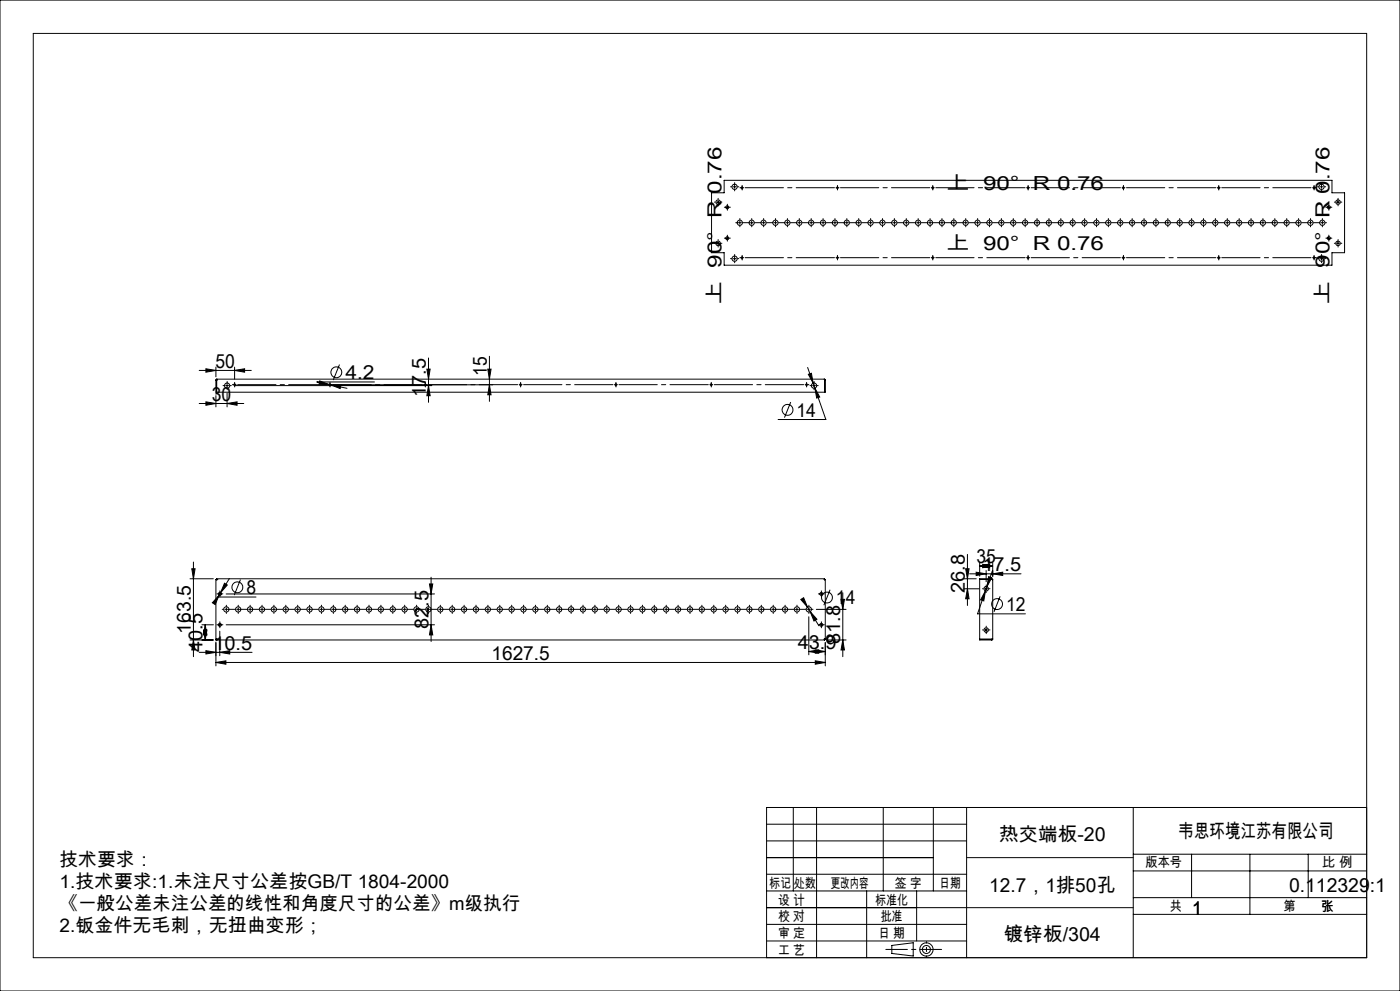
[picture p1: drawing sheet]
<svg xmlns="http://www.w3.org/2000/svg" width="420mm" height="297mm" viewBox="0 0 420 297" stroke-linecap="round" stroke-linejoin="round" font-family="sans-serif">
<g fill="none" stroke="#000" stroke-width=".3">
<path d="M0 0h420v297h-420zM213.5 57.8h3.7v-3.8h182.4v3.8h3.8v17.9h-3.8v3.8h-182.4v-3.8h-3.7zM219.9 56h.9M220.4 55.6v.8M365.2 56.3h.9M365.6 55.8v.9M396 56h.9M396.5 55.6v.8M215 72.9h.9M215 60.6h.9M215.4 60.1v.9M215.4 72.5v.9"/>
<path d="M217.7 71.4h1M217.7 62.1h1M218.2 61.7v.9M218.2 70.9v1M219.9 77.5h.9M220.4 77.1v.9M225.1 66.8h.9M225.5 66.3v.9M365.2 77.3h.9M365.6 76.8v.9M396 77.5h.9M396.5 77.1v.9"/>
<path d="M398.2 71.4h.9M398.2 62.1h.9M398.6 61.7v.9M398.6 70.9v1M401 72.9h.8M401 60.6h.8M401.4 60.1v.9M401.4 72.5v.9M59.8 111h15.6M61.8 110.5l3 .5-3 .5zM64.8 110v2.9M64.8 118.6v3.4"/>
<path d="M64.8 113.9v3.6h182.8v-3.6M64.8 113.9h.2M65 113.9h.1M65 113.9v3.6M65.1 113.6l-.1 .3M65.1 113.6l-.3 .3M65.1 113.6h182.2M67.7 115.6h.9M68.1 117.8v4.2M68.1 115.1v.9M70.4 115.6h59.1M70.4 111l3-.5v1z"/>
<path d="M70.4 110v3.6M95.9 114.2l2.8 1-3-.1zM98.7 115.2l.5 .2M99 114.9v.8M99.2 115.4l3 .1-.1 .9zM99.2 115.4l4.9 1M101.8 109.3l-1.8 4.6M112.3 114.5h-17.2l3.6 .7M128.1 110.6h.9l-.4 3zM128.6 115.6l.4 3h-.9zM128.6 107.3v13.3M146.3 110.6h1l-.5 3z"/>
<path d="M146.8 115.3l.5 3h-1zM146.8 106.8v13.5M147.8 115.3h-49.3M242.3 110.1l1.6 4.7M242.5 112.2l.9-.3 .5 2.9zM243.8 115.6h.9M243.9 114.8l3.9 10.9h-14.4M244.2 115.1v.9M244.5 116.3l1.4 2.7-.9 .3zM247.3 113.6l.1 .3M247.3 113.6l.3 .3M247.3 113.9h.1"/>
<path d="M247.4 113.9h.1M247.4 113.9v3.6M247.4 113.9h.2M59.8 120.9h13.3M61.8 120.4l3 .5-3 .6zM68.1 120.9l3-.5v1.1zM237.2 120.5l-1.9 4.7M57 173.5h7M57.5 170.5h1l-.5 3zM58 168.4v28.4M64.8 173.7h.3M64.8 173.7v17.9"/>
<path d="M64.8 173.7h.2M65 173.7h.1M65 173.5l.1 .2M65 173.5h182.4M65 173.5v.2M65.1 173.7h.1M65.5 178h.9M65.7 178.4l-1.1 2.8-.9-.5zM65.7 178.4l-.3 .5h11.4M65.9 177.5v1M66.2 177.6l-.5 .8M67.3 174.8l.9 .5-2 2.3z"/>
<path d="M67.8 178h62.6M68.8 173.4l-2.6 4.2M72.1 173.7l-1.8 4.7M128.8 175h1l-.5 3zM129.3 173v19.3M240.2 179.7l.9-.6 1.2 2.9zM246 178h.8M246.4 177.5v1M247.3 173.7h.1M247.4 173.7h-.1M247.4 173.5l-.1 .2M247.4 173.5v.2"/>
<path d="M247.4 173.7h.2M247.6 173.7h-.3M247.6 173.7v17.9M249 176.7l-1.8 4.7M252.3 179.6h1l-.5 3zM252.8 177.6v19.2M289.2 176.5h4.5M289.2 173.5h3.7M289.7 170.5h1l-.5 3zM290.2 176.5l.5 3h-1zM290.2 166.2v15.3M290.9 172h15.4"/>
<path d="M292.8 171.5l3 .5-3 .5zM293.9 169.6l3-.5v1zM293.9 168.6v4.1M293.9 169.6h3.9M293.9 173.7h3.7M294.8 169.1l3 .5-3 .5zM295.4 176.5h.9M295.6 177.1l-.5 3-.9-.3zM295.6 177.1l-2.3 6.9h14.3M295.8 171v3.3M295.8 176v.9M296.1 175.8l-.5 1.3"/>
<path d="M296.6 172.8l.9 .3-1.4 2.7zM297.5 173.7h.3M297.5 173.5l.3 .2M297.5 173.5h-3.6v18.3h3.6M297.5 173.5v.2M297.5 173.7h.1M297.7 171.1l-1.6 4.7M297.8 168.6v4.2M297.8 173.7v17.8M297.8 172l3-.5v1zM300 178.7l-1.8 4.7M57 191.8h7"/>
<path d="M58 191.8l.5 3h-1zM59.8 195.5h15.8M60.6 187.3h3.4M61.1 188.8h1l-.5 3zM61.6 187.3v4.5M61.6 187.3l.5 3h-1zM61.8 195l3 .5-3 .5zM64.8 191.6h.2M64.8 198.5l3-.5v1.1zM64.8 192.6v7M64.8 198.5h182.8M65 191.8h182.4"/>
<path d="M65 191.6v.2M65.1 191.5l-.1 .3M65.1 191.5l-.3 .1M65.1 191.5l-.1 .1M65.1 191.5h.1M65.5 187.3h.9M65.9 195.5l3-.5v1zM65.9 189.2v7.3M65.9 186.8v.9M67.8 187.3h62.6M129.3 187.3l.5 3h-1zM238.6 182.6h.9"/>
<path d="M239.1 182.2v.9M242.3 182h.1M242.3 182l.8 1.3M242.6 195.3l3-.5v1zM242.6 184.9v11.3M242.6 195.3h5M243.1 183.3l2 2.3-.9 .5zM243.1 183.3l2.6 4.3M244.6 198l3 .5-3 .6zM244.6 194.8l3 .5-3 .5zM244.9 182.6h8.9M246 187.3h.8"/>
<path d="M246.4 186.8v.9M247.3 191.5l.1 .3M247.3 191.5l.1 .1M247.3 191.5l.3 .1M247.3 191.5h.1M247.4 191.6v.2M247.4 191.6h.2M247.6 192.6v7M248.4 191.8h5.4M252.8 191.8l.5 3h-1zM293.9 191.6h3.6M295.4 188.8h.9"/>
<path d="M295.8 188.3v1M297.5 191.6h.1M297.5 191.6v.2M297.8 191.5l-.3 .1M297.8 191.5l-.3 .3M230 257h50M230 252h60M230 247h60M230 242h180v45h-180zM238 242v25M245 242v45M265 242v25"/>
<path d="M280 242v25M290 242v45M340 242v45M340 256h70M357.5 256v13M375 256v18M392.5 256v13M230 277h60M230 272h60M230 262h60M230 267h60M260 267v20"/>
<path d="M275 267v15M340 274h70M340 269h70M340 261h70M230 282h60M267.5 283.3l6.5-.8v4l-6.5-.8z"/>
<circle cx="220.4" cy="56" r=".78"/>
<circle cx="222.6" cy="56.3" r=".23"/>
<circle cx="251.2" cy="56.3" r=".23"/>
<circle cx="279.8" cy="56.3" r=".23"/>
<circle cx="308.4" cy="56.3" r=".23"/>
<circle cx="337" cy="56.3" r=".23"/>
<circle cx="365.6" cy="56.3" r=".23"/>
<circle cx="394.2" cy="56.3" r=".23"/>
<circle cx="396.5" cy="56" r=".79"/>
<circle cx="215.4" cy="60.6" r=".68"/>
<circle cx="215.4" cy="72.9" r=".68"/>
<circle cx="218.2" cy="71.4" r=".45"/>
<circle cx="218.2" cy="62.1" r=".45"/>
<circle cx="220.4" cy="77.5" r=".79"/>
<circle cx="221.9" cy="66.7" r=".79"/>
<circle cx="222.6" cy="77.2" r=".23"/>
<circle cx="225.5" cy="66.7" r=".79"/>
<circle cx="229.1" cy="66.7" r=".79"/>
<circle cx="232.6" cy="66.7" r=".79"/>
<circle cx="236.2" cy="66.7" r=".79"/>
<circle cx="239.8" cy="66.8" r=".8"/>
<circle cx="243.4" cy="66.8" r=".79"/>
<circle cx="246.9" cy="66.7" r=".79"/>
<circle cx="250.5" cy="66.7" r=".79"/>
<circle cx="251.2" cy="77.2" r=".23"/>
<circle cx="254" cy="66.7" r=".79"/>
<circle cx="257.6" cy="66.7" r=".79"/>
<circle cx="261.2" cy="66.7" r=".79"/>
<circle cx="264.7" cy="66.7" r=".79"/>
<circle cx="268.3" cy="66.7" r=".79"/>
<circle cx="271.9" cy="66.7" r=".79"/>
<circle cx="275.4" cy="66.8" r=".8"/>
<circle cx="279" cy="66.8" r=".8"/>
<circle cx="279.8" cy="77.2" r=".23"/>
<circle cx="282.6" cy="66.7" r=".79"/>
<circle cx="286.2" cy="66.7" r=".79"/>
<circle cx="289.7" cy="66.7" r=".79"/>
<circle cx="293.3" cy="66.7" r=".79"/>
<circle cx="296.8" cy="66.7" r=".79"/>
<circle cx="300.4" cy="66.7" r=".79"/>
<circle cx="304" cy="66.7" r=".79"/>
<circle cx="307.5" cy="66.7" r=".79"/>
<circle cx="308.4" cy="77.2" r=".23"/>
<circle cx="311.1" cy="66.8" r=".8"/>
<circle cx="314.7" cy="66.8" r=".8"/>
<circle cx="318.2" cy="66.8" r=".79"/>
<circle cx="321.8" cy="66.7" r=".79"/>
<circle cx="325.4" cy="66.7" r=".79"/>
<circle cx="328.9" cy="66.7" r=".79"/>
<circle cx="332.5" cy="66.7" r=".79"/>
<circle cx="336.1" cy="66.7" r=".79"/>
<circle cx="337" cy="77.2" r=".23"/>
<circle cx="339.6" cy="66.7" r=".79"/>
<circle cx="343.2" cy="66.7" r=".79"/>
<circle cx="346.8" cy="66.7" r=".79"/>
<circle cx="350.3" cy="66.8" r=".8"/>
<circle cx="353.9" cy="66.8" r=".8"/>
<circle cx="357.5" cy="66.7" r=".79"/>
<circle cx="361" cy="66.7" r=".79"/>
<circle cx="364.6" cy="66.7" r=".79"/>
<circle cx="365.6" cy="77.2" r=".23"/>
<circle cx="368.2" cy="66.7" r=".79"/>
<circle cx="371.7" cy="66.7" r=".79"/>
<circle cx="375.3" cy="66.7" r=".79"/>
<circle cx="378.9" cy="66.7" r=".79"/>
<circle cx="382.4" cy="66.7" r=".79"/>
<circle cx="386" cy="66.8" r=".8"/>
<circle cx="389.6" cy="66.8" r=".8"/>
<circle cx="393.1" cy="66.7" r=".79"/>
<circle cx="394.2" cy="77.2" r=".23"/>
<circle cx="396.5" cy="77.5" r=".8"/>
<circle cx="396.7" cy="66.7" r=".79"/>
<circle cx="398.6" cy="71.4" r=".46"/>
<circle cx="398.6" cy="62.1" r=".46"/>
<circle cx="401.4" cy="72.9" r=".68"/>
<circle cx="401.4" cy="60.6" r=".68"/>
<circle cx="68.1" cy="115.6" r=".78"/>
<circle cx="70.4" cy="115.3" r=".23"/>
<circle cx="99" cy="115.3" r=".23"/>
<circle cx="100.9" cy="111.6" r="1.64"/>
<circle cx="127.6" cy="115.3" r=".22"/>
<circle cx="156.2" cy="115.3" r=".23"/>
<circle cx="184.8" cy="115.3" r=".23"/>
<circle cx="213.4" cy="115.3" r=".23"/>
<circle cx="242" cy="115.3" r=".23"/>
<circle cx="244.2" cy="115.6" r=".79"/>
<circle cx="236.3" cy="122.8" r="1.63"/>
<circle cx="65.9" cy="178" r=".45"/>
<circle cx="71.2" cy="176" r="1.64"/>
<circle cx="246.4" cy="178" r=".45"/>
<circle cx="248.1" cy="179.1" r="1.64"/>
<circle cx="295.9" cy="176.5" r=".67"/>
<circle cx="65.9" cy="187.3" r=".45"/>
<circle cx="67.9" cy="182.6" r=".79"/>
<circle cx="71.5" cy="182.6" r=".79"/>
<circle cx="75" cy="182.6" r=".79"/>
<circle cx="78.6" cy="182.6" r=".79"/>
<circle cx="82.1" cy="182.6" r=".79"/>
<circle cx="85.7" cy="182.6" r=".79"/>
<circle cx="89.3" cy="182.6" r=".79"/>
<circle cx="92.8" cy="182.6" r=".79"/>
<circle cx="96.4" cy="182.6" r=".8"/>
<circle cx="100" cy="182.6" r=".8"/>
<circle cx="103.6" cy="182.6" r=".79"/>
<circle cx="107.1" cy="182.6" r=".79"/>
<circle cx="110.7" cy="182.6" r=".79"/>
<circle cx="114.3" cy="182.6" r=".79"/>
<circle cx="117.8" cy="182.6" r=".79"/>
<circle cx="121.4" cy="182.6" r=".79"/>
<circle cx="124.9" cy="182.6" r=".79"/>
<circle cx="128.5" cy="182.6" r=".79"/>
<circle cx="132.1" cy="182.6" r=".8"/>
<circle cx="135.7" cy="182.6" r=".8"/>
<circle cx="139.2" cy="182.6" r=".79"/>
<circle cx="142.8" cy="182.6" r=".79"/>
<circle cx="146.4" cy="182.6" r=".79"/>
<circle cx="149.9" cy="182.6" r=".79"/>
<circle cx="153.5" cy="182.6" r=".79"/>
<circle cx="157" cy="182.6" r=".79"/>
<circle cx="160.6" cy="182.6" r=".79"/>
<circle cx="164.2" cy="182.6" r=".79"/>
<circle cx="167.7" cy="182.6" r=".79"/>
<circle cx="171.3" cy="182.6" r=".8"/>
<circle cx="174.9" cy="182.6" r=".8"/>
<circle cx="178.5" cy="182.6" r=".79"/>
<circle cx="182" cy="182.6" r=".79"/>
<circle cx="185.6" cy="182.6" r=".79"/>
<circle cx="189.1" cy="182.6" r=".79"/>
<circle cx="192.7" cy="182.6" r=".79"/>
<circle cx="196.3" cy="182.6" r=".79"/>
<circle cx="199.8" cy="182.6" r=".79"/>
<circle cx="203.4" cy="182.6" r=".79"/>
<circle cx="207" cy="182.6" r=".8"/>
<circle cx="210.6" cy="182.6" r=".8"/>
<circle cx="214.1" cy="182.6" r=".79"/>
<circle cx="217.7" cy="182.6" r=".79"/>
<circle cx="221.2" cy="182.6" r=".79"/>
<circle cx="224.8" cy="182.6" r=".79"/>
<circle cx="228.4" cy="182.6" r=".79"/>
<circle cx="231.9" cy="182.6" r=".79"/>
<circle cx="235.5" cy="182.6" r=".79"/>
<circle cx="239.1" cy="182.6" r=".79"/>
<circle cx="242.7" cy="182.6" r=".8"/>
<circle cx="246.4" cy="187.3" r=".45"/>
<circle cx="295.9" cy="188.8" r=".67"/>
<circle cx="299.1" cy="181" r="1.63"/>
<circle cx="277.9" cy="284.6" r="2"/>
<circle cx="277.9" cy="284.6" r="1.22"/>
</g>
<g fill="none" stroke="#000" stroke-width=".3" stroke-dasharray="30.5 1.3 1.3 1.3">
<path d="M215.4 59.7v-.3M219.5 56h-.3M220.4 55.1v-.4M220.4 56.9v.3M221.3 56h.3M222.2 56.3h-.2M222.6 56.3v-.5M222.6 56.3h-.4M222.6 56.3v.4M222.6 56.3h.5M222.6 55.8v-.2M222.6 56.7v.2"/>
<path d="M251.2 56.3v-.5M251.2 56.3h-.4M251.2 56.3v.4M251.2 56.3h.5M251.2 55.8v-.2M251.2 56.7v.2M279.8 56.3v-.5M279.8 56.3h-.4M279.8 56.3v.4M279.8 56.3h.5M279.8 55.8v-.2M279.8 56.7v.2"/>
<path d="M308.4 56.3v-.5M308.4 56.3h-.4M308.4 56.3v.4M308.4 56.3h.5M308.4 55.8v-.2M308.4 56.7v.2M337 56.3v-.5M337 56.3h-.4M337 56.3v.4M337 56.3h.5M337 55.8v-.2M337 56.7v.2"/>
<path d="M365.6 55.8v-.2M365.6 56.7v.2M394.2 56.3v-.5M394.2 56.3h-.4M394.2 56.3v.4M394.2 56.3h.5M394.2 55.8v-.2M394.2 56.7v.2M394.7 56.3h.2M395.6 56h-.4M396.5 55.1v-.4M396.5 56.9v.3"/>
<path d="M397.4 56h.3M401.4 59.7v-.3M214.5 72.9h-.2M214.5 60.6h-.2M215.4 72v-.2M215.4 73.8v.2M215.4 61.5v.2M216.3 72.9h.3M216.3 60.6h.3M217.8 71.4h-.5M217.8 62.1h-.5M218.2 70.9v-.4"/>
<path d="M218.2 71.8v.5M218.2 61.7v-.5M218.2 62.6v.4M218.7 71.4h.4M218.7 62.1h.4M219.5 77.5h-.3M220.4 76.6v-.3M220.4 78.4v.3M221.1 66.7h-.4M221.3 77.5h.3M222 66.7v-.4M222 66.7h-.5"/>
<path d="M222 66.7v.5M222 66.7h.4M222 65.8v-.3M222 67.6v.4M222.2 77.2h-.2M222.6 77.2v-.4M222.6 77.2h-.4M222.6 77.2v.5M222.6 77.2h.5M222.6 76.8v-.3M222.6 77.7v.2M222.9 66.7h1.7"/>
<path d="M225.5 65.8v-.3M225.5 67.6v.4M226.4 66.7h1.8M229.1 66.7v-.4M229.1 66.7h-.5M229.1 66.7v.5M229.1 66.7h.4M229.1 65.8v-.3M229.1 67.6v.4M230 66.7h1.8M232.7 66.7v-.4M232.7 66.7h-.5"/>
<path d="M232.7 66.7v.5M232.7 66.7h.4M232.7 65.8v-.3M232.7 67.6v.4M233.6 66.7h1.7M236.2 66.7v-.4M236.2 66.7h-.4M236.2 66.7v.5M236.2 66.7h.5M236.2 65.8v-.3M236.2 67.6v.4M237.1 66.7h1.8"/>
<path d="M239.8 66.7v-.4M239.8 66.7h-.5M239.8 66.7v.5M239.8 66.7h.4M239.8 65.8v-.3M239.8 67.6v.4M240.7 66.7h1.8M243.4 66.7v-.4M243.4 66.7h-.5M243.4 66.7v.5M243.4 66.7h.4M243.4 65.8v-.3"/>
<path d="M243.4 67.6v.4M244.3 66.7h1.7M246.9 66.7v-.4M246.9 66.7h-.4M246.9 66.7v.5M246.9 66.7h.5M246.9 65.8v-.3M246.9 67.6v.4M247.8 66.7h1.8M250.5 66.7v-.4M250.5 66.7h-.5M250.5 66.7v.5"/>
<path d="M250.5 66.7h.4M250.5 65.8v-.3M250.5 67.6v.4M251.2 77.2v-.4M251.2 77.2h-.4M251.2 77.2v.5M251.2 77.2h.5M251.2 76.8v-.3M251.2 77.7v.2M251.4 66.7h1.8M254.1 66.7v-.4M254.1 66.7h-.5"/>
<path d="M254.1 66.7v.5M254.1 66.7h.4M254.1 65.8v-.3M254.1 67.6v.4M255 66.7h1.7M257.6 66.7v-.4M257.6 66.7h-.4M257.6 66.7v.5M257.6 66.7h.5M257.6 65.8v-.3M257.6 67.6v.4M258.5 66.7h1.8"/>
<path d="M261.2 66.7v-.4M261.2 66.7h-.5M261.2 66.7v.5M261.2 66.7h.4M261.2 65.8v-.3M261.2 67.6v.4M262.1 66.7h1.8M264.8 66.7v-.4M264.8 66.7h-.5M264.8 66.7v.5M264.8 66.7h.4M264.8 65.8v-.3"/>
<path d="M264.8 67.6v.4M265.7 66.7h1.7M268.3 66.7v-.4M268.3 66.7h-.4M268.3 66.7v.5M268.3 66.7h.5M268.3 65.8v-.3M268.3 67.6v.4M269.2 66.7h1.8M271.9 66.7v-.4M271.9 66.7h-.5M271.9 66.7v.5"/>
<path d="M271.9 66.7h.4M271.9 65.8v-.3M271.9 67.6v.4M272.8 66.7h1.8M275.5 66.7v-.4M275.5 66.7h-.5M275.5 66.7v.5M275.5 66.7h.4M275.5 65.8v-.3M275.5 67.6v.4M276.4 66.7h1.7M279 66.7v-.4"/>
<path d="M279 66.7h-.4M279 66.7v.5M279 66.7h.5M279 65.8v-.3M279 67.6v.4M279.8 77.2v-.4M279.8 77.2h-.4M279.8 77.2v.5M279.8 77.2h.5M279.8 76.8v-.3M279.8 77.7v.2M279.9 66.7h1.8"/>
<path d="M282.6 66.7v-.4M282.6 66.7h-.5M282.6 66.7v.5M282.6 66.7h.4M282.6 65.8v-.3M282.6 67.6v.4M283.5 66.7h1.8M286.2 66.7v-.4M286.2 66.7h-.5M286.2 66.7v.5M286.2 66.7h.4M286.2 65.8v-.3"/>
<path d="M286.2 67.6v.4M287.1 66.7h1.7M289.7 66.7v-.4M289.7 66.7h-.4M289.7 66.7v.5M289.7 66.7h.5M289.7 65.8v-.3M289.7 67.6v.4M290.6 66.7h1.8M293.3 66.7v-.4M293.3 66.7h-.5M293.3 66.7v.5"/>
<path d="M293.3 66.7h.4M293.3 65.8v-.3M293.3 67.6v.4M294.2 66.7h1.8M296.9 66.7v-.4M296.9 66.7h-.5M296.9 66.7v.5M296.9 66.7h.4M296.9 65.8v-.3M296.9 67.6v.4M297.8 66.7h1.7M300.4 66.7v-.4"/>
<path d="M300.4 66.7h-.4M300.4 66.7v.5M300.4 66.7h.5M300.4 65.8v-.3M300.4 67.6v.4M301.3 66.7h1.8M304 66.7v-.4M304 66.7h-.5M304 66.7v.5M304 66.7h.4M304 65.8v-.3M304 67.6v.4"/>
<path d="M304.9 66.7h1.8M307.6 66.7v-.4M307.6 66.7h-.5M307.6 66.7v.5M307.6 66.7h.4M307.6 65.8v-.3M307.6 67.6v.4M308.4 77.2v-.4M308.4 77.2h-.4M308.4 77.2v.5M308.4 77.2h.5M308.4 76.8v-.3"/>
<path d="M308.4 77.7v.2M308.5 66.7h1.7M311.1 66.7v-.4M311.1 66.7h-.4M311.1 66.7v.5M311.1 66.7h.5M311.1 65.8v-.3M311.1 67.6v.4M312 66.7h1.8M314.7 66.7v-.4M314.7 66.7h-.5M314.7 66.7v.5"/>
<path d="M314.7 66.7h.4M314.7 65.8v-.3M314.7 67.6v.4M315.6 66.7h1.8M318.3 66.7v-.4M318.3 66.7h-.5M318.3 66.7v.5M318.3 66.7h.4M318.3 65.8v-.3M318.3 67.6v.4M319.2 66.7h1.7M321.8 66.7v-.4"/>
<path d="M321.8 66.7h-.4M321.8 66.7v.5M321.8 66.7h.5M321.8 65.8v-.3M321.8 67.6v.4M322.7 66.7h1.8M325.4 66.7v-.4M325.4 66.7h-.5M325.4 66.7v.5M325.4 66.7h.4M325.4 65.8v-.3M325.4 67.6v.4"/>
<path d="M326.3 66.7h1.8M329 66.7v-.4M329 66.7h-.5M329 66.7v.5M329 66.7h.4M329 65.8v-.3M329 67.6v.4M329.9 66.7h1.7M332.5 66.7v-.4M332.5 66.7h-.4M332.5 66.7v.5M332.5 66.7h.5"/>
<path d="M332.5 65.8v-.3M332.5 67.6v.4M333.4 66.7h1.8M336.1 66.7v-.4M336.1 66.7h-.5M336.1 66.7v.5M336.1 66.7h.4M336.1 65.8v-.3M336.1 67.6v.4M337 66.7h1.8M337 77.2v-.4M337 77.2h-.4"/>
<path d="M337 77.2v.5M337 77.2h.5M337 76.8v-.3M337 77.7v.2M339.7 66.7v-.4M339.7 66.7h-.5M339.7 66.7v.5M339.7 66.7h.4M339.7 65.8v-.3M339.7 67.6v.4M340.5 66.7h1.8M343.2 66.7v-.4"/>
<path d="M343.2 66.7h-.4M343.2 66.7v.5M343.2 66.7h.5M343.2 65.8v-.3M343.2 67.6v.4M344.1 66.7h1.8M346.8 66.7v-.4M346.8 66.7h-.5M346.8 66.7v.5M346.8 66.7h.4M346.8 65.8v-.3M346.8 67.6v.4"/>
<path d="M347.7 66.7h1.8M350.4 66.7v-.4M350.4 66.7h-.5M350.4 66.7v.5M350.4 66.7h.4M350.4 65.8v-.3M350.4 67.6v.4M351.2 66.7h1.8M353.9 66.7v-.4M353.9 66.7h-.4M353.9 66.7v.5M353.9 66.7h.5"/>
<path d="M353.9 65.8v-.3M353.9 67.6v.4M354.8 66.7h1.8M357.5 66.7v-.4M357.5 66.7h-.5M357.5 66.7v.5M357.5 66.7h.4M357.5 65.8v-.3M357.5 67.6v.4M358.4 66.7h1.8M361 66.7v-.4M361 66.7h-.4"/>
<path d="M361 66.7v.5M361 66.7h.5M361 65.8v-.3M361 67.6v.4M361.9 66.7h1.8M364.6 66.7v-.4M364.6 66.7h-.4M364.6 66.7v.5M364.6 66.7h.5M364.6 65.8v-.3M364.6 67.6v.4M365.5 66.7h1.8"/>
<path d="M365.6 76.8v-.3M365.6 77.7v.2M368.2 66.7v-.4M368.2 66.7h-.5M368.2 66.7v.5M368.2 66.7h.4M368.2 65.8v-.3M368.2 67.6v.4M369.1 66.7h1.8M371.7 66.7v-.4M371.7 66.7h-.4M371.7 66.7v.5"/>
<path d="M371.7 66.7h.5M371.7 65.8v-.3M371.7 67.6v.4M372.6 66.7h1.8M375.3 66.7v-.4M375.3 66.7h-.4M375.3 66.7v.5M375.3 66.7h.5M375.3 65.8v-.3M375.3 67.6v.4M376.2 66.7h1.8M378.9 66.7v-.4"/>
<path d="M378.9 66.7h-.5M378.9 66.7v.5M378.9 66.7h.4M378.9 65.8v-.3M378.9 67.6v.4M379.8 66.7h1.7M382.4 66.7v-.4M382.4 66.7h-.4M382.4 66.7v.5M382.4 66.7h.5M382.4 65.8v-.3M382.4 67.6v.4"/>
<path d="M383.3 66.7h1.8M386 66.7v-.4M386 66.7h-.4M386 66.7v.5M386 66.7h.5M386 65.8v-.3M386 67.6v.4M386.9 66.7h1.8M389.6 66.7v-.4M389.6 66.7h-.5M389.6 66.7v.5M389.6 66.7h.4"/>
<path d="M389.6 65.8v-.3M389.6 67.6v.4M390.5 66.7h1.7M393.1 66.7v-.4M393.1 66.7h-.4M393.1 66.7v.5M393.1 66.7h.5M393.1 65.8v-.3M393.1 67.6v.4M394 66.7h1.8M394.2 77.2v-.4M394.2 77.2h-.4"/>
<path d="M394.2 77.2v.5M394.2 77.2h.5M394.2 76.8v-.3M394.2 77.7v.2M394.7 77.2h.2M395.6 77.5h-.4M396.5 76.6v-.3M396.5 78.4v.3M396.7 66.7v-.4M396.7 66.7h-.4M396.7 66.7v.5M396.7 66.7h.5"/>
<path d="M396.7 65.8v-.3M396.7 67.6v.4M397.4 77.5h.3M397.6 66.7h.3M398.2 71.4h-.4M398.2 62.1h-.4M398.7 70.9v-.4M398.7 71.8v.5M398.7 61.7v-.5M398.7 62.6v.4M399.1 71.4h.5M399.1 62.1h.5"/>
<path d="M400.5 72.9h-.2M400.5 60.6h-.2M401.4 72v-.2M401.4 73.8v.2M401.4 61.5v.2M402.3 72.9h.2M402.3 60.6h.2M67.3 115.6h-.4M68.2 114.7v-.4M68.2 116.5v.3M69 115.6h.4M69.9 115.3h-.2"/>
<path d="M70.4 115.3v-.5M70.4 115.3h-.5M70.4 115.3v.4M70.4 115.3h.4M70.4 114.8v-.2M70.4 115.7v.3M99 114.8v-.2M99 115.7v.3M127.6 115.3v-.5M127.6 115.3h-.5M127.6 115.3v.4M127.6 115.3h.4"/>
<path d="M127.6 114.8v-.2M127.6 115.7v.3M156.2 115.3v-.5M156.2 115.3h-.5M156.2 115.3v.4M156.2 115.3h.4M156.2 114.8v-.2M156.2 115.7v.3M184.8 115.3v-.5M184.8 115.3h-.5M184.8 115.3v.4M184.8 115.3h.4"/>
<path d="M184.8 114.8v-.2M184.8 115.7v.3M213.4 115.3v-.5M213.4 115.3h-.5M213.4 115.3v.4M213.4 115.3h.4M213.4 114.8v-.2M213.4 115.7v.3M242 115.3v-.5M242 115.3h-.5M242 115.3v.4M242 115.3h.4"/>
<path d="M242 114.8v-.2M242 115.7v.3M242.4 115.3h.3M243.3 115.6h-.3M244.2 114.7v-.4M244.2 116.5v.3M245.1 115.6h.4M65.5 178h-.4M66 177.5v-.4M66 178.4v.5M66.4 178h.5M246 178h-.5"/>
<path d="M246.4 177.5v-.4M246.4 178.4v.5M246.9 178h.4M295 176.4h-.3M295.9 175.5v-.2M295.9 177.3v.3M296.8 176.4h.2M65.5 187.2h-.4M66 186.8v-.4M66 187.7v.4M66.4 187.2h.5M67 182.6h-.3"/>
<path d="M67.9 182.6v-.4M67.9 182.6h-.4M67.9 182.6v.5M67.9 182.6h.5M67.9 181.7v-.3M67.9 183.5v.4M68.8 182.6h1.8M71.5 182.6v-.4M71.5 182.6h-.5M71.5 182.6v.5M71.5 182.6h.4M71.5 181.7v-.3"/>
<path d="M71.5 183.5v.4M72.4 182.6h1.7M75 182.6v-.4M75 182.6h-.4M75 182.6v.5M75 182.6h.5M75 181.7v-.3M75 183.5v.4M75.9 182.6h1.8M78.6 182.6v-.4M78.6 182.6h-.4M78.6 182.6v.5"/>
<path d="M78.6 182.6h.5M78.6 181.7v-.3M78.6 183.5v.4M79.5 182.6h1.8M82.2 182.6v-.4M82.2 182.6h-.5M82.2 182.6v.5M82.2 182.6h.4M82.2 181.7v-.3M82.2 183.5v.4M83.1 182.6h1.7M85.7 182.6v-.4"/>
<path d="M85.7 182.6h-.4M85.7 182.6v.5M85.7 182.6h.5M85.7 181.7v-.3M85.7 183.5v.4M86.6 182.6h1.8M89.3 182.6v-.4M89.3 182.6h-.4M89.3 182.6v.5M89.3 182.6h.5M89.3 181.7v-.3M89.3 183.5v.4"/>
<path d="M90.2 182.6h1.8M92.9 182.6v-.4M92.9 182.6h-.5M92.9 182.6v.5M92.9 182.6h.4M92.9 181.7v-.3M92.9 183.5v.4M93.8 182.6h1.7M96.4 182.6v-.4M96.4 182.6h-.4M96.4 182.6v.5M96.4 182.6h.5"/>
<path d="M96.4 181.7v-.3M96.4 183.5v.4M97.3 182.6h1.8M100 182.6v-.4M100 182.6h-.4M100 182.6v.5M100 182.6h.5M100 181.7v-.3M100 183.5v.4M100.9 182.6h1.8M103.6 182.6v-.4M103.6 182.6h-.5"/>
<path d="M103.6 182.6v.5M103.6 182.6h.4M103.6 181.7v-.3M103.6 183.5v.4M104.5 182.6h1.7M107.1 182.6v-.4M107.1 182.6h-.4M107.1 182.6v.5M107.1 182.6h.5M107.1 181.7v-.3M107.1 183.5v.4M108 182.6h1.8"/>
<path d="M110.7 182.6v-.4M110.7 182.6h-.4M110.7 182.6v.5M110.7 182.6h.5M110.7 181.7v-.3M110.7 183.5v.4M111.6 182.6h1.8M114.3 182.6v-.4M114.3 182.6h-.5M114.3 182.6v.5M114.3 182.6h.4M114.3 181.7v-.3"/>
<path d="M114.3 183.5v.4M115.2 182.6h1.7M117.8 182.6v-.4M117.8 182.6h-.4M117.8 182.6v.5M117.8 182.6h.5M117.8 181.7v-.3M117.8 183.5v.4M118.7 182.6h1.8M121.4 182.6v-.4M121.4 182.6h-.4M121.4 182.6v.5"/>
<path d="M121.4 182.6h.5M121.4 181.7v-.3M121.4 183.5v.4M122.3 182.6h1.8M125 182.6v-.4M125 182.6h-.5M125 182.6v.5M125 182.6h.4M125 181.7v-.3M125 183.5v.4M125.9 182.6h1.7M128.5 182.6v-.4"/>
<path d="M128.5 182.6h-.4M128.5 182.6v.5M128.5 182.6h.5M128.5 181.7v-.3M128.5 183.5v.4M129.4 182.6h1.8M132.1 182.6v-.4M132.1 182.6h-.4M132.1 182.6v.5M132.1 182.6h.5M132.1 181.7v-.3M132.1 183.5v.4"/>
<path d="M133 182.6h1.8M135.7 182.6v-.4M135.7 182.6h-.5M135.7 182.6v.5M135.7 182.6h.4M135.7 181.7v-.3M135.7 183.5v.4M136.6 182.6h1.7M139.2 182.6v-.4M139.2 182.6h-.4M139.2 182.6v.5M139.2 182.6h.5"/>
<path d="M139.2 181.7v-.3M139.2 183.5v.4M140.1 182.6h1.8M142.8 182.6v-.4M142.8 182.6h-.4M142.8 182.6v.5M142.8 182.6h.5M142.8 181.7v-.3M142.8 183.5v.4M143.7 182.6h1.8M146.4 182.6v-.4M146.4 182.6h-.5"/>
<path d="M146.4 182.6v.5M146.4 182.6h.4M146.4 181.7v-.3M146.4 183.5v.4M147.3 182.6h1.7M149.9 182.6v-.4M149.9 182.6h-.4M149.9 182.6v.5M149.9 182.6h.5M149.9 181.7v-.3M149.9 183.5v.4M150.8 182.6h1.8"/>
<path d="M153.5 182.6v-.4M153.5 182.6h-.4M153.5 182.6v.5M153.5 182.6h.5M153.5 181.7v-.3M153.5 183.5v.4M154.4 182.6h1.8M157.1 182.6v-.4M157.1 182.6h-.5M157.1 182.6v.5M157.1 182.6h.4M157.1 181.7v-.3"/>
<path d="M157.1 183.5v.4M158 182.6h1.7M160.6 182.6v-.4M160.6 182.6h-.4M160.6 182.6v.5M160.6 182.6h.5M160.6 181.7v-.3M160.6 183.5v.4M161.5 182.6h1.8M164.2 182.6v-.4M164.2 182.6h-.4M164.2 182.6v.5"/>
<path d="M164.2 182.6h.5M164.2 181.7v-.3M164.2 183.5v.4M165.1 182.6h1.8M167.8 182.6v-.4M167.8 182.6h-.5M167.8 182.6v.5M167.8 182.6h.4M167.8 181.7v-.3M167.8 183.5v.4M168.7 182.6h1.7M171.3 182.6v-.4"/>
<path d="M171.3 182.6h-.4M171.3 182.6v.5M171.3 182.6h.5M171.3 181.7v-.3M171.3 183.5v.4M172.2 182.6h1.8M174.9 182.6v-.4M174.9 182.6h-.4M174.9 182.6v.5M174.9 182.6h.5M174.9 181.7v-.3M174.9 183.5v.4"/>
<path d="M175.8 182.6h1.8M178.5 182.6v-.4M178.5 182.6h-.5M178.5 182.6v.5M178.5 182.6h.4M178.5 181.7v-.3M178.5 183.5v.4M179.4 182.6h1.7M182 182.6v-.4M182 182.6h-.4M182 182.6v.5M182 182.6h.5"/>
<path d="M182 181.7v-.3M182 183.5v.4M182.9 182.6h1.8M185.6 182.6v-.4M185.6 182.6h-.4M185.6 182.6v.5M185.6 182.6h.5M185.6 181.7v-.3M185.6 183.5v.4M186.5 182.6h1.8M189.2 182.6v-.4M189.2 182.6h-.5"/>
<path d="M189.2 182.6v.5M189.2 182.6h.4M189.2 181.7v-.3M189.2 183.5v.4M190.1 182.6h1.7M192.7 182.6v-.4M192.7 182.6h-.4M192.7 182.6v.5M192.7 182.6h.5M192.7 181.7v-.3M192.7 183.5v.4M193.6 182.6h1.8"/>
<path d="M196.3 182.6v-.4M196.3 182.6h-.4M196.3 182.6v.5M196.3 182.6h.5M196.3 181.7v-.3M196.3 183.5v.4M197.2 182.6h1.8M199.9 182.6v-.4M199.9 182.6h-.5M199.9 182.6v.5M199.9 182.6h.4M199.9 181.7v-.3"/>
<path d="M199.9 183.5v.4M200.8 182.6h1.7M203.4 182.6v-.4M203.4 182.6h-.4M203.4 182.6v.5M203.4 182.6h.5M203.4 181.7v-.3M203.4 183.5v.4M204.3 182.6h1.8M207 182.6v-.4M207 182.6h-.4M207 182.6v.5"/>
<path d="M207 182.6h.5M207 181.7v-.3M207 183.5v.4M207.9 182.6h1.8M210.6 182.6v-.4M210.6 182.6h-.5M210.6 182.6v.5M210.6 182.6h.4M210.6 181.7v-.3M210.6 183.5v.4M211.5 182.6h1.7M214.1 182.6v-.4"/>
<path d="M214.1 182.6h-.4M214.1 182.6v.5M214.1 182.6h.5M214.1 181.7v-.3M214.1 183.5v.4M215 182.6h1.8M217.7 182.6v-.4M217.7 182.6h-.4M217.7 182.6v.5M217.7 182.6h.4M217.7 181.7v-.3M217.7 183.5v.4"/>
<path d="M218.6 182.6h1.8M221.3 182.6v-.4M221.3 182.6h-.5M221.3 182.6v.5M221.3 182.6h.4M221.3 181.7v-.3M221.3 183.5v.4M222.2 182.6h1.7M224.8 182.6v-.4M224.8 182.6h-.4M224.8 182.6v.5M224.8 182.6h.5"/>
<path d="M224.8 181.7v-.3M224.8 183.5v.4M225.7 182.6h1.8M228.4 182.6v-.4M228.4 182.6h-.4M228.4 182.6v.5M228.4 182.6h.4M228.4 181.7v-.3M228.4 183.5v.4M229.3 182.6h1.8M232 182.6v-.4M232 182.6h-.5"/>
<path d="M232 182.6v.5M232 182.6h.4M232 181.7v-.3M232 183.5v.4M232.9 182.6h1.7M235.5 182.6v-.4M235.5 182.6h-.4M235.5 182.6v.5M235.5 182.6h.5M235.5 181.7v-.3M235.5 183.5v.4M236.4 182.6h1.8"/>
<path d="M239.1 181.7v-.3M239.1 183.5v.4M240 182.6h1.8M242.7 182.6v-.4M242.7 182.6h-.5M242.7 182.6v.5M242.7 182.6h.4M242.7 181.7v-.3M242.7 183.5v.4M243.6 182.6h.3M246 187.2h-.5M246.4 186.8v-.4"/>
<path d="M246.4 187.7v.4M246.9 187.2h.4M295 188.8h-.3M295.9 187.9v-.2M295.9 189.7v.2M296.8 188.8h.2"/>
</g>
<g fill="none" stroke="#000" stroke-width=".3" stroke-dasharray="30.5 1.3 1.3 1.3" stroke-dashoffset="19">
<path d="M223.5 56.3h26.8M252.1 56.3h26.8M280.7 56.3h26.8M309.3 56.3h26.8M337.9 56.3h26.8M366.5 56.3h26.8M223.5 77.2h26.8M252.1 77.2h26.8M280.7 77.2h26.8M309.3 77.2h26.8M337.9 77.2h26.8M366.5 77.2h26.8"/>
<path d="M71.3 115.3h26.8M99.9 115.3h26.8M128.5 115.3h26.8M157.1 115.3h26.8M185.7 115.3h26.8M214.3 115.3h26.8"/>
</g>
<path d="M265.8 284.5h16.7" fill="none" stroke="#000" stroke-width=".3" stroke-dasharray="30.5 1.3 1.3 1.3" stroke-dashoffset="24"/>
<path d="M277.9 282.2v4.7" fill="none" stroke="#000" stroke-width=".3" stroke-dasharray="30.5 1.3 1.3 1.3" stroke-dashoffset="30"/>
<path d="M10 10h400v277h-400zM290 257h50M290 272h50" fill="none" stroke="#0a0605" stroke-width=".3"/>
<g fill="#000">
<path d="M289.7 170.5h1l-.5 3zM290.2 176.5l.5 3h-1z"/>
<path d="M293.9 169.6l3-.5v1zM294.8 169.1l3 .5-3 .5z"/>
<path d="M58 191.8l.5 3h-1zM57.5 170.5h1l-.5 3zM252.8 191.8l.5 3h-1zM252.3 179.6h1l-.5 3zM129.3 187.3l.5 3h-1zM128.8 175h1l-.5 3zM61.1 188.8h1l-.5 3zM61.6 187.3l.5 3h-1zM146.8 115.3l.5 3h-1zM146.3 110.6h1l-.5 3zM128.6 115.6l.4 3h-.9zM128.1 110.6h.9l-.4 3z"/>
<path d="M242.6 195.3l3-.5v1zM244.6 194.8l3 .5-3 .5zM243.1 183.3l1.1 2.8 .9-.5zM240.2 179.7l2.1 2.3-1.2-2.9zM61.8 195l3 .5-3 .5zM65.9 195.5l3-.5v1zM67.3 174.8l-1.1 2.8 2-2.3zM65.7 178.4l-2 2.3 .9 .5zM292.8 171.5l3 .5-3 .5zM297.8 172l3-.5v1zM296.6 172.8l-.5 3 1.4-2.7zM295.6 177.1l-1.4 2.7 .9 .3zM61.8 110.5l3 .5-3 .5zM70.4 111l3-.5v1zM242.5 112.2l1.4 2.6-.5-2.9zM244.5 116.3l.5 3 .9-.3zM99.2 115.4l2.9 1 .1-.9zM95.9 114.2l-.2 .9 3 .1z"/>
<path d="M244.6 198l3 .5-3 .6zM64.8 198.5l3-.5v1.1zM68.1 120.9l3-.5v1.1zM61.8 120.4l3 .5-3 .6z"/>
</g>
<g font-size="5.8">
<text x="283.7" y="56.9">上 90° R 0.76</text>
<text x="283.7" y="74.9">上 90° R 0.76</text>
<text x="216.5" y="91.5" transform="rotate(-90 216.5 91.5)">上 90° R 0.76</text>
<text x="398.9" y="91.5" transform="rotate(-90 398.9 91.5)">上 90° R 0.76</text>
<text x="64.7" y="110.2">50</text>
<text x="103.6" y="113.6">4.2</text>
<text x="146" y="112.6" transform="rotate(-90 146 112.6)">15</text>
<text x="127.8" y="118.9" transform="rotate(-90 127.8 118.9)">17.5</text>
<text x="63.6" y="120.1">30</text>
<text x="239" y="124.9">14</text>
<text x="293" y="168.8">35</text>
<text x="294.7" y="171.1">17.5</text>
<text x="73.9" y="178.1">8</text>
<text x="289.4" y="177.8" transform="rotate(-90 289.4 177.8)">26.8</text>
<text x="250.8" y="181.2">14</text>
<text x="301.8" y="183.1">12</text>
<text x="57.2" y="189.9" transform="rotate(-90 57.2 189.9)">163.5</text>
<text x="128.5" y="188.4" transform="rotate(-90 128.5 188.4)">82.5</text>
<text x="60.8" y="195.3" transform="rotate(-90 60.8 195.3)">40.5</text>
<text x="64" y="194.7">10.5</text>
<text x="147.5" y="197.7">1627.5</text>
<text x="239.3" y="194.4">43.9</text>
<text x="252" y="193" transform="rotate(-90 252 193)">81.8</text>
<text x="353.6" y="251.1">韦思环境江苏有限公司</text>
<text x="299.7" y="252.1">热交端板-20</text>
<text x="296.8" y="267.2">12.7，1排50孔</text>
<text x="386.7" y="267.2">0.112329:1</text>
<text x="357.6" y="274.2">1</text>
<text x="301.2" y="282.1">镀锌板/304</text>
</g>
<g font-size="5.6">
<text x="17.9" y="259.4">技术要求：</text>
<text x="17.9" y="266.1">1.技术要求:1.未注尺寸公差按GB/T 1804-2000</text>
<text x="17.9" y="272.7">《一般公差未注公差的线性和角度尺寸的公差》m级执行</text>
<text x="17.9" y="279.4">2.钣金件无毛刺，无扭曲变形；</text>
</g>
<g font-size="4.1">
<text x="343.7" y="259.9">版本号</text>
<text x="396.6" y="259.9">比 例</text>
<text x="230.9" y="266.1">标记</text>
<text x="238.3" y="266.1">处数</text>
<text x="249.2" y="266.1">更改内容</text>
<text x="268.4" y="266.2">签 字</text>
<text x="281.7" y="266.2">日期</text>
<text x="233.4" y="271.2">设 计</text>
<text x="262.6" y="271.2">标准化</text>
<text x="351" y="272.9">共</text>
<text x="385" y="272.9">第</text>
<text x="396.5" y="272.9">张</text>
<text x="233.4" y="276.1">校 对</text>
<text x="233.4" y="281.2">审 定</text>
<text x="263.4" y="281.2">日 期</text>
<text x="264.2" y="276.1">批准</text>
<text x="233.4" y="286.2">工 艺</text>
</g>
</svg>
